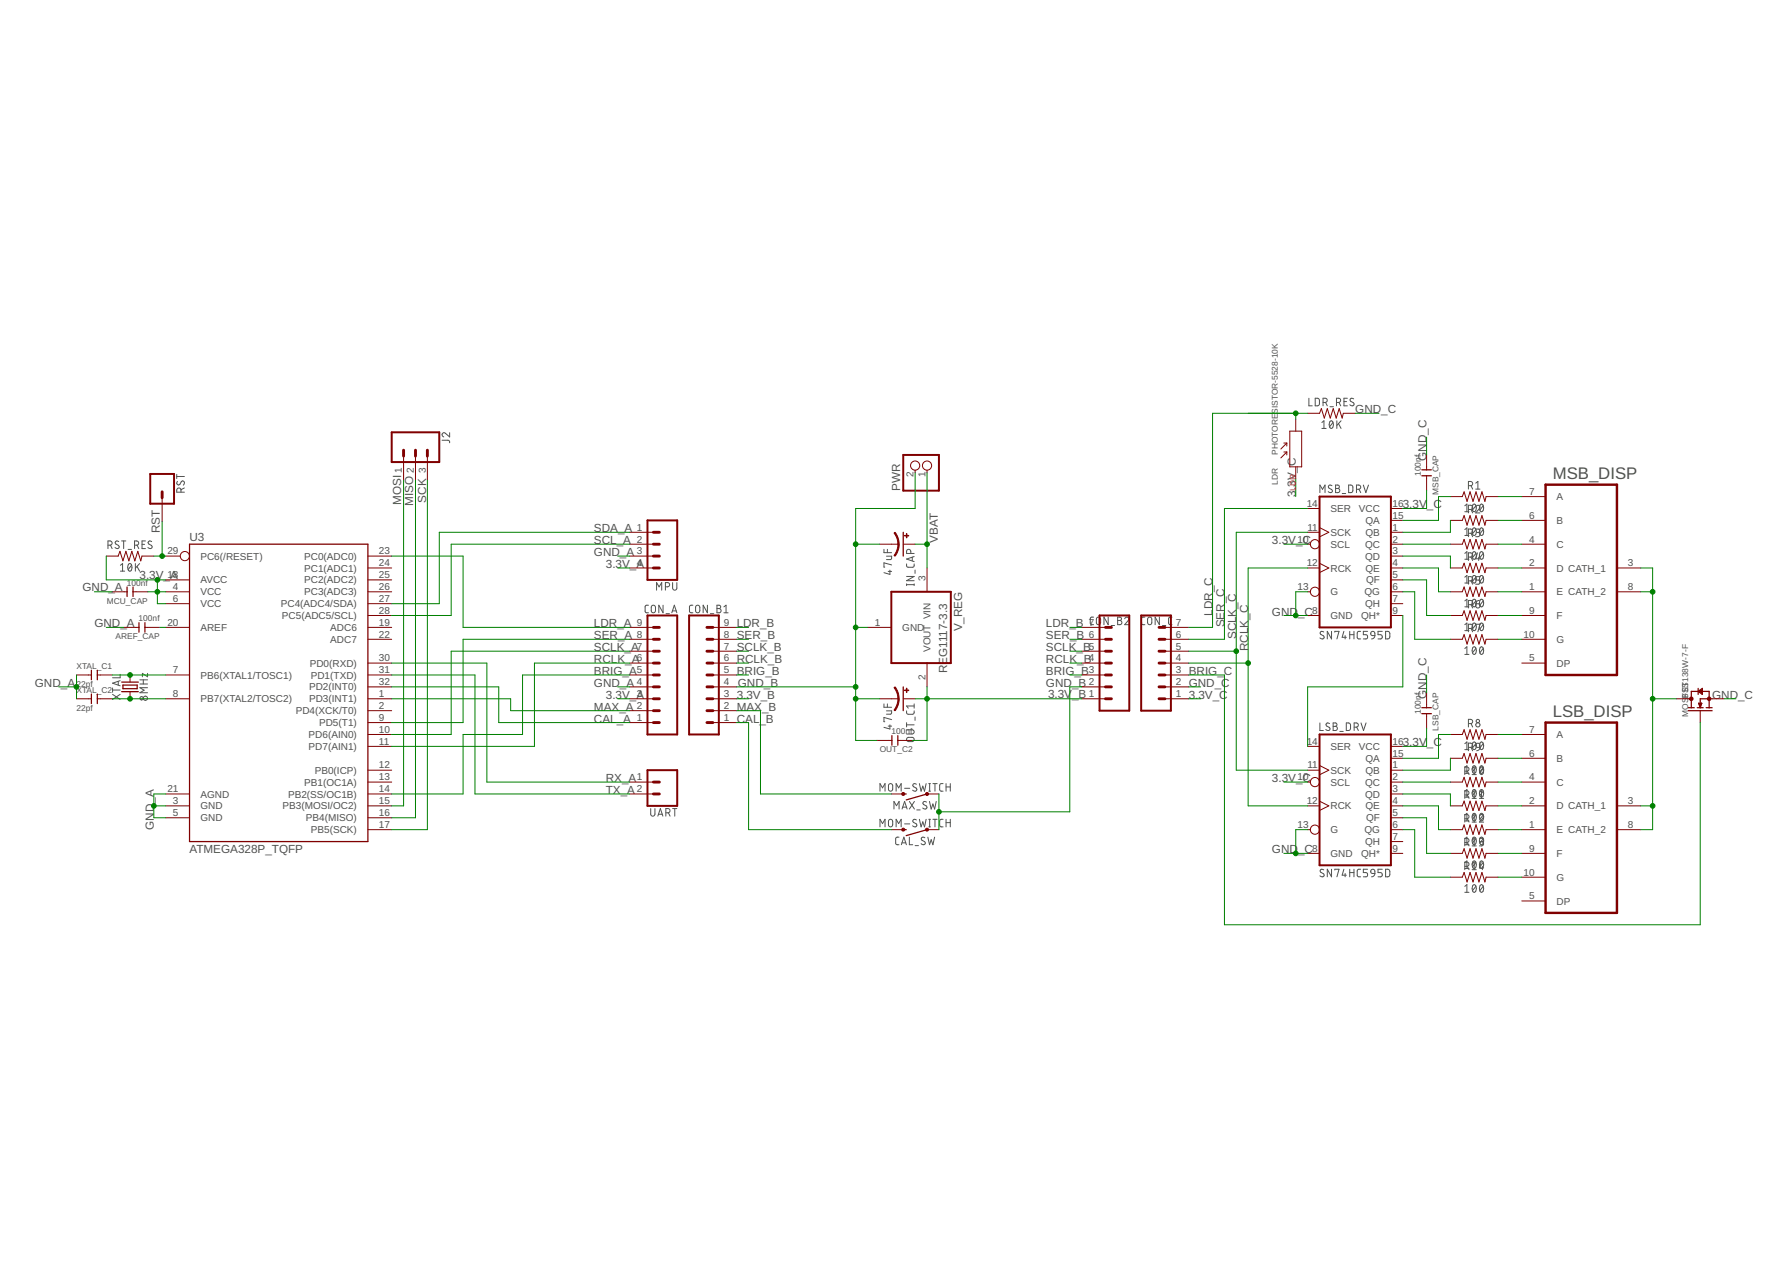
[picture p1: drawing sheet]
<svg xmlns="http://www.w3.org/2000/svg" width="420mm" height="297mm" viewBox="0 0 420 297" stroke-linecap="round" stroke-linejoin="round" font-family="sans-serif">
<g fill="none" stroke="#505050" stroke-width=".23">
<path d="M307.4 93.5v1.8h.8M308.9 93.5h.6l.4 .4v1.1l-.4 .3h-.6zM310.5 99.2l.4-.4v1.8M310.7 94.5h.5a.5 .5 0 0 0 .5-.5 .5 .5 0 0 0-.5-.5h-.5v1.8M311.3 94.5l.4 .8M312.4 95.5h.8M312.4 98.9l.3-.1a1.05 1.05 0 0 1 0 1.8 1.14 1.14 0 0 1-.3-1.7zM313.1 99.2l-.8 1M313.9 94.5h.5a.5 .5 0 0 0 .5-.5 .5 .5 0 0 0-.5-.5h-.5v1.8M314 98.8v1.8M314.4 99.5l.6 1.1M314.5 94.5l.4 .8"/>
<path d="M315 98.8l-1 1.1M315.6 94.3h.7M316.4 93.5h-.8v1.8h.8M317.9 93.7l-.6-.2-.2 .4 .1 .3 .6 .4a.45 .45 0 0 1 .1 .6 .45 .45 0 0 1-.7 0l-.2-.2M41.5 111.4v1M41.5 111.9h1.8M41.7 113a.45 .45 0 0 0-.1 .7 .45 .45 0 0 0 .7 0l.3-.6a.48 .48 0 0 1 .7 .1 .48 .48 0 0 1-.2 .7M42.5 115.6v-.5a.5 .5 0 0 0-.5-.5 .5 .5 0 0 0-.5 .5v.5h1.8M43.3 114.6l-.8 .4M103.8 103.4h1.6l.2 .6M105.6 101.6v1l-1-.9a.49 .49 0 0 0-.8 .2 .49 .49 0 0 0 .4 .7M310 115.7v-1.8l.6 1 .6-1v1.8"/>
<path d="M310.5 100.6h.9M312.8 114a.46 .46 0 0 0-.6-.1 .46 .46 0 0 0-.1 .7l.6 .3a.45 .45 0 0 1 .1 .7 .45 .45 0 0 1-.7 0l-.2-.2M313.7 113.9h.5a.4 .4 0 0 1 .4 .4 .4 .4 0 0 1-.4 .4 .49 .49 0 0 1 .5 .5 .49 .49 0 0 1-.5 .5h-.5zM313.7 114.7h.5M315.2 115.9h.8M316.7 113.9h.7l.3 .3v1.1l-.3 .4h-.7zM318.6 114.9h.5a.5 .5 0 0 0 .5-.5 .5 .5 0 0 0-.5-.5h-.5v1.8M319.2 114.9l.4 .8M320.2 113.9l.6 1.8 .6-1.8M344 118.8l.5-.4v1.8M344.9 114h.5a.5 .5 0 0 0 .5-.5 .5 .5 0 0 0-.5-.4h-.5v1.8M344.9 119.6h.5a.5 .5 0 0 0 .5-.5 .5 .5 0 0 0-.5-.5h-.5v1.8"/>
<path d="M345.5 114l.4 .9M345.5 119.6l.4 .8M345.9 118.5l.3-.1a1.05 1.05 0 0 1 0 1.8 1.17 1.17 0 0 1-.3-1.7zM346.6 119a.49 .49 0 0 1 .7-.3 .49 .49 0 0 1 .1 .7l-.8 1h1M346.6 113.5l.5-.4v1.8M346.6 114.9h1M346.6 118.8l-.8 1M347.7 118.5l.2-.1a1.05 1.05 0 0 1 0 1.8 1.14 1.14 0 0 1-.2-1.7zM348.3 118.8l-.7 1M25.4 128h.4a.5 .5 0 0 0 .5-.5 .5 .5 0 0 0-.5-.5h-.4v1.8M26 128l.3 .8M27.9 127.2a.46 .46 0 0 0-.6-.2 .46 .46 0 0 0-.2 .7l.7 .4a.42 .42 0 0 1 .1 .5 .42 .42 0 0 1-.5 .2l-.4-.2"/>
<path d="M28.3 132.7l.5-.4v1.8M28.3 134.1h1M28.6 127h.9M29 127v1.8M30.1 129h.8M30.2 132.4l.3-.1a1.06 1.06 0 0 1 0 1.8 1.11 1.11 0 0 1-.3-1.7zM30.9 132.7l-.8 1M31.6 128h.5a.5 .5 0 0 0 .5-.5 .5 .5 0 0 0-.5-.5h-.5v1.8M31.8 132.3v1.8M32.2 133l.6 1.1M32.2 128l.4 .8M32.8 132.3l-1 1.1"/>
<path d="M33.4 127.8h.6M34.2 127h-.8v1.8h.8M35.6 127.2a.45 .45 0 0 0-.6-.1 .45 .45 0 0 0-.1 .6l.6 .4a.46 .46 0 0 1 .1 .7 .46 .46 0 0 1-.7-.1l-.2-.1M154.2 138.6v-1.8l.6 1 .6-1v1.8M156.3 137.8h.5a.5 .5 0 0 0 .5-.5 .5 .5 0 0 0-.5-.5h-.5v1.8M158 136.8v1.3a.5 .5 0 0 0 .5 .5 .5 .5 0 0 0 .5-.5v-1.3M207.6 129v.8h1.8M208.2 130.6h1.2v.5l-.2 .3h-1M208.4 129v.8M208.6 134.2h.8M209 133.9v1l-1.4-.4M209.4 132.7l-1.8-.5v1h.2"/>
<path d="M212.9 132.4v.6l.4 .2h1.2l.2-.2v-.6M212.9 137.3h1.8M212.9 137.1v.4M212.9 135.4h1.8l-1.8 1h1.8M213.9 130v-.5a.5 .5 0 0 0-.5-.5 .5 .5 0 0 0-.5 .5v.5h1.8M214.2 130.8v.9M214.7 137.1v.4M214.7 130.7l-1.8 .6 1.8 .6M214.9 133.9v.7M344 124.4l.5-.4v1.7M344 129.9l.5-.4v1.8M344 135.5l.5-.4v1.8"/>
<path d="M344 120.2h1M344 125.7h1M344 131.3h1M344 136.9h1M344.9 125.2h.5a.5 .5 0 0 0 .5-.5 .5 .5 0 0 0-.5-.5h-.5v1.8M344.9 130.8h.5a.5 .5 0 0 0 .5-.5 .5 .5 0 0 0-.5-.5h-.5v1.8M344.9 136.4h.5a.5 .5 0 0 0 .5-.5 .5 .5 0 0 0-.5-.5h-.5v1.8M345.5 125.2l.4 .8M345.5 130.8l.4 .8M345.5 136.4l.4 .8M345.9 124.1l.3-.1a1.03 1.03 0 0 1 0 1.7 1.13 1.13 0 0 1-.3-1.6zM345.9 129.7l.3-.2a1.03 1.03 0 0 1 0 1.8 1.13 1.13 0 0 1-.3-1.6z"/>
<path d="M345.9 135.2l.3-.1a1.03 1.03 0 0 1 0 1.8 1.15 1.15 0 0 1-.3-1.7zM346.6 124.2h.6a.4 .4 0 0 1 .4 .4 .4 .4 0 0 1-.4 .4h-.4M346.6 135.4v.8h.6a.49 .49 0 0 1 .4 .5 .49 .49 0 0 1-.4 .5h-.6M346.6 135.4h1M346.6 124.4l-.8 .9M346.6 129.9l-.8 1M346.6 135.5l-.8 1M347 129.8l-.4 1.4h1M347.1 125a.5 .5 0 0 1 .5 .5 .5 .5 0 0 1-.5 .5h-.5M347.3 130.8v.8M347.7 135.2l.2-.1a1.03 1.03 0 0 1 0 1.8 1.13 1.13 0 0 1-.2-1.7zM347.8 124h.1a1.03 1.03 0 0 1 0 1.7 1.11 1.11 0 0 1-.1-1.7z"/>
<path d="M347.8 129.6l.1-.1a1.03 1.03 0 0 1 0 1.8 1.11 1.11 0 0 1-.1-1.7zM348.3 124.4l-.7 .9M348.3 129.9l-.7 1M348.3 135.5l-.7 1M27.8 160v.9M28.2 159.8l-1.8 .6 1.8 .6M28.2 158.3v.9h-1.8M32.9 159.6h1.7M33.7 159.6v1M34.6 158.1v.8l-1.2-.8v.8M152.3 142.1h-.6l-.2 .4v1.2l.2 .2h.6M153.1 142.3l.3-.2 .4 .2 .1 1.1a.5 .5 0 0 1-.5 .5 .5 .5 0 0 1-.4-.5z"/>
<path d="M155.7 142.1v1.8l-1-1.8v1.8M156.4 144.1h.8M157.8 143.9l.6-1.8 .6 1.8M157.9 143.4h.9M162.7 142.1h-.5l-.3 .4 .1 1.2 .2 .2h.5M163.5 142.3l.3-.2 .4 .2 .2 1.1a.5 .5 0 0 1-.5 .5 .5 .5 0 0 1-.5-.5zM166.1 142.1v1.8l-1-1.8v1.8M166.8 144.1h.8M168.4 142.1h.5a.39 .39 0 0 1 .4 .4 .39 .39 0 0 1-.4 .4 .5 .5 0 0 1 .5 .5 .5 .5 0 0 1-.5 .5h-.5zM168.4 142.9h.5M170 143.9h1M170 142.5l.5-.4v1.8"/>
<path d="M256.8 144.9h-.5l-.2 .4v1.1l.2 .3h.5M257.6 145.1l.3-.2 .5 .2 .1 1.1a.5 .5 0 0 1-.5 .5 .5 .5 0 0 1-.5-.5zM260.3 144.9v1.8l-1-1.8v1.8M261 146.9h.8M262.5 144.9h.5a.39 .39 0 0 1 .4 .4 .39 .39 0 0 1-.4 .4 .5 .5 0 0 1 .5 .5 .5 .5 0 0 1-.5 .5h-.5zM262.5 145.7h.5M264.1 145.3a.49 .49 0 0 1 .7-.4 .49 .49 0 0 1 .2 .8l-.9 1h1M268.9 144.9h-.6l-.2 .4v1.1l.2 .3h.6M269.6 145.1l.3-.2 .5 .2 .1 1.1a.5 .5 0 0 1-.5 .5 .5 .5 0 0 1-.5-.5zM272.3 144.9v1.8l-1-1.8v1.8M273 146.9h.8M275.3 144.9h-.6l-.3 .4 .2 1.3 .7 .1"/>
<path d="M310.9 148.4l-.6-.1-.3 .4 .1 .2 .7 .4a.42 .42 0 0 1 .1 .6 .42 .42 0 0 1-.5 .1l-.4-.2M312.7 148.3v1.7l-1-1.7v1.7M313.5 148.4v-.1h1l-.5 1.7M315.6 148.3l-.4 1.3h1M315.9 149.2v.8M317 148.3v1.7M317 149h1M318 148.3v1.7M319.6 148.3h-.6l-.3 .4 .1 1.1 .2 .2h.6M321.2 148.3h-1v.7h.6a.51 .51 0 0 1 .4 .5 .51 .51 0 0 1-.4 .5h-.6M322 148.4l.3-.1 .5 .1 .1 .8-.9-.1zM322.9 149.2l-.2 .6-.6 .2"/>
<path d="M324.6 148.3h-1v.7h.6a.51 .51 0 0 1 .4 .5 .51 .51 0 0 1-.4 .5h-.6M325.4 148.3h.7l.3 .3v.9l-.3 .5h-.7zM344 141.1l.5-.4v1.8M344 146.7l.5-.4v1.8M344 152.3l.5-.4v1.8M344 142.5h1M344 148.1h1M344 153.7h1M344.9 142h.5a.5 .5 0 0 0 .5-.5 .5 .5 0 0 0-.5-.5h-.5v1.8M344.9 147.6h.5a.5 .5 0 0 0 .5-.5 .5 .5 0 0 0-.5-.5h-.5v1.8M345.5 142l.4 .8M345.5 147.6l.4 .8"/>
<path d="M345.9 140.8l.3-.1a1.03 1.03 0 0 1 0 1.8 1.15 1.15 0 0 1-.3-1.7zM345.9 146.4l.3-.1a1.03 1.03 0 0 1 0 1.8 1.17 1.17 0 0 1-.3-1.7zM345.9 152l.3-.1a1.05 1.05 0 0 1 0 1.8 1.17 1.17 0 0 1-.3-1.7zM346.6 141.8h.7l.3 .5M346.6 142.3a.5 .5 0 0 0 .5 .5 .5 .5 0 0 0 .5-.5M346.6 141.8v.5M346.6 146.6v.2M346.6 146.6h1M346.6 141.1l-.8 1M346.6 146.7l-.8 1M346.6 152.3l-.8 1M347.4 141l-.7 .3-.1 .5"/>
<path d="M347.6 146.6l-.5 1.8M347.7 140.8l.2-.1a1.03 1.03 0 0 1 0 1.8 1.13 1.13 0 0 1-.2-1.7zM347.7 146.4l.2-.1a1.03 1.03 0 0 1 0 1.8 1.14 1.14 0 0 1-.2-1.7zM347.7 152l.2-.1a1.05 1.05 0 0 1 0 1.8 1.14 1.14 0 0 1-.2-1.7zM348.3 141.1l-.7 1M348.3 146.7l-.7 1M348.3 152.3l-.7 1M26.4 163l1.8 1.2M26.4 162h1.8M26.4 161.5v1M28.2 163l-1.8 1.2M32.9 160.6h1.7"/>
<path d="M34.6 161.5h-1.7l.9 .6-.9 .6h1.7M207.6 165.3v.8h1.8M208.2 166.9h1.2v.5l-.2 .3h-1M208.4 165.3v.8M208.6 170.5h.8M209 170.2v1l-1.4-.4M209.4 169l-1.8-.5v1h.2M212.9 171.4h1.3a.5 .5 0 0 1 .5 .5 .5 .5 0 0 1-.5 .5h-1.3M212.9 166.9v.6l.4 .2h1.2l.2-.2v-.6M212.9 169.7v1M212.9 170.2h1.8M213.1 173.2l1.1-.1a.5 .5 0 0 1 .5 .5 .5 .5 0 0 1-.5 .5l-1.1-.1-.2-.3z"/>
<path d="M214.7 165.3v1M214.7 165.8h-1.8l.4 .5M214.9 168.4v.8M310 169.8v1.7h.8M312.3 169.9l-.3-.1a.41 .41 0 0 0-.5 .1 .41 .41 0 0 0 .1 .6l.6 .3a.46 .46 0 0 1 0 .7 .46 .46 0 0 1-.7-.1l-.1-.1M313.1 169.8h.5a.4 .4 0 0 1 .4 .4 .4 .4 0 0 1-.4 .4 .49 .49 0 0 1 .5 .4 .49 .49 0 0 1-.5 .5h-.5zM313.1 170.6h.5M314.7 171.7h.8M316.2 169.8h.6l.3 .3 .1 .9-.4 .5h-.6zM318 170.8h.5a.5 .5 0 0 0 .5-.5 .5 .5 0 0 0-.5-.5h-.5v1.7M318.6 170.8l.4 .7M319.6 169.8l.6 1.7 .6-1.7"/>
<path d="M344 174.6l.5-.4v1.8M344 176h1M344.9 169.9h.5a.5 .5 0 0 0 .5-.5 .5 .5 0 0 0-.5-.5h-.5v1.8M344.9 175.5h.5a.5 .5 0 0 0 .5-.5 .5 .5 0 0 0-.5-.5h-.5v1.8M345.5 169.9l.4 .8M345.5 175.5l.4 .8M345.9 174.3l.3-.1a1.05 1.05 0 0 1 0 1.8 1.17 1.17 0 0 1-.3-1.7zM345.9 179.9l.3-.1a1.03 1.03 0 0 1 0 1.8 1.13 1.13 0 0 1-.3-1.7zM346.6 174.6l-.8 1M346.8 174.6h.5l.3 .2v.7h-.6a.5 .5 0 0 1-.4-.4 .5 .5 0 0 1 .2-.5zM347.6 175.5l-.3 .6-.5 .2M347.7 174.3l.2-.1a1.05 1.05 0 0 1 0 1.8 1.14 1.14 0 0 1-.2-1.7z"/>
<path d="M347.7 179.9l.2-.1a1.03 1.03 0 0 1 0 1.8 1.11 1.11 0 0 1-.2-1.7zM348.3 174.6l-.7 1M152.8 189.9v1.3a.5 .5 0 0 0 .5 .5 .5 .5 0 0 0 .5-.5v-1.3M154.5 191.6l.6-1.7 .6 1.7M154.6 191.2h.9M156.4 190.9h.5a.5 .5 0 0 0 .5-.5 .5 .5 0 0 0-.5-.5h-.5v1.7M157 190.9l.4 .7M158 189.9h1M158.5 189.9v1.7M206.7 185.8v-1.8l.6 1 .6-1v1.8M206.7 194.2v-1.8l.6 1 .6-1v1.8M208.8 192.6l.3-.2 .4 .2 .2 1.1a.5 .5 0 0 1-.5 .5 .5 .5 0 0 1-.5-.5z"/>
<path d="M208.8 184.2l.3-.2 .4 .2 .2 1.1a.5 .5 0 0 1-.5 .5 .5 .5 0 0 1-.5-.5zM210 190v-1.8l.5 1 .7-1v1.8M210.5 185.8v-1.8l.6 1 .5-1v1.8M210.5 194.2v-1.8l.6 1 .5-1v1.8M211.1 196.6h-.5l-.2 .4v1.1l.2 .2 .5 .1M211.7 198.4l.6-1.8 .6 1.8M211.8 197.9h.9M211.9 190l.5-1.8 .6 1.8M212 189.5h.9M212.4 193.5h1.3M212.4 185.1h1.3M213.6 196.6v1.8h.8"/>
<path d="M213.6 188.2l1.2 1.8M214.8 188.2l-1.2 1.8M214.9 198.6h.8M215.2 192.5l-.6-.1-.2 .4 .1 .2 .6 .4a.49 .49 0 0 1 0 .8 .49 .49 0 0 1-.8-.3M215.2 184.1l-.6-.1-.2 .4 .1 .3 .6 .3a.49 .49 0 0 1 0 .8 .49 .49 0 0 1-.8-.3M215.3 190.2h.8M215.9 192.4l.4 1.8 .4-1.2 .4 1.2 .4-1.8M215.9 184l.4 1.8 .4-1.2 .4 1.2 .4-1.8M217.2 196.7a.46 .46 0 0 0-.6-.1 .46 .46 0 0 0-.1 .6l.6 .4a.42 .42 0 0 1 .1 .6 .42 .42 0 0 1-.5 .1l-.4-.2M217.6 188.3l-.6-.1-.3 .4 .2 .2 .6 .4a.49 .49 0 0 1-.1 .8 .49 .49 0 0 1-.7-.3M217.9 196.6l.4 1.8 .4-1.2 .4 1.2 .4-1.8M218.1 194.2h.4"/>
<path d="M218.1 192.4h.4M218.1 185.8h.4M218.1 184h.4M218.3 188.2l.4 1.8 .4-1.2 .4 1.2 .4-1.8M218.3 184v1.8M218.3 192.4v1.8M219.1 192.4h1M219.1 184h1M219.6 184v1.8M219.6 192.4v1.8M221.5 192.4h-.6l-.2 .4v1.1l.2 .2 .6 .1M221.5 184h-.6l-.2 .4v1.1l.2 .3h.6"/>
<path d="M222.2 184v1.8M222.2 192.4v1.8M222.2 193.2h1M222.2 184.8h1M223.2 184v1.8M223.2 192.4v1.8M344 181.1h.5a.5 .5 0 0 0 .5-.5 .5 .5 0 0 0-.5-.5h-.5v1.8M344 186.7h.5a.5 .5 0 0 0 .5-.5 .5 .5 0 0 0-.5-.5h-.5v1.8M344 192.3h.5a.5 .5 0 0 0 .5-.5 .5 .5 0 0 0-.5-.5h-.5v1.7M344 197.8h.5a.5 .5 0 0 0 .5-.5 .5 .5 0 0 0-.5-.5h-.5v1.8M344 180.2l.5-.4v1.8M344 185.8l.5-.4v1.8"/>
<path d="M344 191.4l.5-.4v1.8M344 197l.5-.4v1.8M344 181.6h1M344 187.2h1M344 192.8h1M344 198.4h1M344.6 181.1l.4 .8M344.6 186.7l.4 .8M344.6 192.3l.4 .7M344.6 197.8l.4 .8M345.7 180.5l.5-.4v1.8M345.7 186.1l.5-.4v1.8"/>
<path d="M345.7 191.7l.5-.4v1.7M345.7 197.3l.5-.5v1.8M345.7 181.9h1M345.7 187.5h1M345.7 193h1M345.7 198.6h1M345.9 185.5l.3-.1a1.03 1.03 0 0 1 0 1.8 1.15 1.15 0 0 1-.3-1.7zM345.9 191.1l.3-.1a1.03 1.03 0 0 1 0 1.8 1.15 1.15 0 0 1-.3-1.7zM345.9 196.7l.3-.1a1.03 1.03 0 0 1 0 1.8 1.15 1.15 0 0 1-.3-1.7zM346.6 180.2l-.8 1M346.6 185.8l-.8 1M346.6 191.4l-.8 1"/>
<path d="M346.6 197l-.8 1M347.5 191.7a.49 .49 0 0 1 .6-.4 .49 .49 0 0 1 .2 .8l-.8 .9h.9M347.5 196.8h.5a.39 .39 0 0 1 .4 .4 .39 .39 0 0 1-.4 .4h-.4M347.5 187.5h.9M347.5 186.1l.4-.4v1.8M347.7 180.2l.2-.1a1.05 1.05 0 0 1 0 1.8 1.17 1.17 0 0 1-.2-1.7zM347.7 185.5l.2-.1a1.03 1.03 0 0 1 0 1.8 1.13 1.13 0 0 1-.2-1.7zM347.7 191.1l.2-.1a1.03 1.03 0 0 1 0 1.8 1.13 1.13 0 0 1-.2-1.7zM347.7 196.7l.2-.1a1.03 1.03 0 0 1 0 1.8 1.13 1.13 0 0 1-.2-1.7zM347.9 197.6a.5 .5 0 0 1 .5 .5 .5 .5 0 0 1-.5 .5h-.4M348.3 180.2l-.7 1M348.3 185.8l-.7 1"/>
<path d="M348.3 191.4l-.7 1M348.3 197l-.7 1M348.3 180.5l-.8 1M310.9 204.3l-.6-.2-.3 .4 .1 .3 .7 .3a.42 .42 0 0 1 .1 .6 .42 .42 0 0 1-.5 .2l-.4-.2M312.7 204.1v1.8l-1-1.8v1.8M313.5 204.3v-.2h1l-.5 1.8M315.6 204.1l-.4 1.4h1M315.9 205.1v.8M317 204.1v1.8M317 204.9h1M318 204.1v1.8M319.6 204.1h-.6l-.3 .4 .1 1.2 .2 .2h.6"/>
<path d="M321.2 204.1h-1v.8h.6a.51 .51 0 0 1 .4 .5 .51 .51 0 0 1-.4 .5h-.6M322 204.3l.3-.2 .5 .2 .1 .8-.9-.1zM322.9 205.1l-.2 .6-.6 .2M324.6 204.1h-1v.8h.6a.51 .51 0 0 1 .4 .5 .51 .51 0 0 1-.4 .5h-.6M325.4 204.1h.7l.3 .3v1l-.3 .5h-.7zM344 203.4h.5a.5 .5 0 0 0 .5-.5 .5 .5 0 0 0-.5-.5h-.5v1.8M344 202.5l.5-.3v1.7M344 208.1l.5-.4v1.8M344 203.9h1M344 209.5h1M344.6 203.4l.4 .8M345.7 202.8l.5-.4v1.8"/>
<path d="M345.7 204.2h1M345.9 202.3l.3-.1a1.03 1.03 0 0 1 0 1.7 1.17 1.17 0 0 1-.3-1.6zM345.9 207.9l.3-.2a1.05 1.05 0 0 1 0 1.8 1.17 1.17 0 0 1-.3-1.6zM346.6 202.5l-.8 1M346.6 208.1l-.8 1M347.7 202.3l.2-.1a1.03 1.03 0 0 1 0 1.7 1.14 1.14 0 0 1-.2-1.6zM347.7 207.9l.2-.2a1.05 1.05 0 0 1 0 1.8 1.14 1.14 0 0 1-.2-1.6zM347.9 202.4l-.4 1.4h.9M348.1 203.4v.8M348.3 202.5l-.7 1M348.3 208.1l-.7 1"/>
<circle cx="33.3" cy="164" r=".39"/>
<circle cx="34.2" cy="164" r=".5"/>
<circle cx="347.1" cy="169.3" r=".39"/>
<circle cx="347.1" cy="170.2" r=".5"/>
</g>
<g fill="none" stroke="#800000" stroke-width=".23">
<path d="M304.3 98.4v2.8M307.1 97h2.8l.4-1.1 .7 2.3 .7-2.3 .7 2.3 .7-2.3 .7 2.3 .7-2.3 .7 2.3 .3-1.2h2.8M38.1 116.9v5.6M94.8 107.1v5.6M97.6 107.1v5.6M100.4 107.1v5.6M214.9 110.4v.6M217.7 110.4v.6M301.5 106.1h.7M301.5 104h.7M302.2 106.1l-1.4 1.4M302.2 104l-1.4 1.4"/>
<path d="M302.2 104v.7M302.2 106.1v.7M302.9 101.2h2.8v8.4h-2.8zM304.3 109.6v2.8M307.1 119.4h2.8M326.7 119.4h2.8M335 106.8v3.5M335 111.7v3.5M340.6 116.6h2.8l.5-1.1 .7 2.2 .6-2.2 .7 2.2 .7-2.2 .7 2.2 .7-2.2 .7 2.2 .3-1.1h2.8M357.4 116.6h5.6M25 130.6h2.7l.5-1.1 .7 2.2 .7-2.2 .7 2.2 .7-2.2 .7 2.2 .7-2.2 .7 2.2 .2-1.1h2.8M26.4 139h3.4"/>
<path d="M31.2 139h3.5M38.9 139h5.6M38.9 130.6h3.4M38.9 136.2h5.6M86.4 133.4h5.6M86.4 139h5.6M86.4 130.6h5.6M86.4 136.2h5.6M147.9 127.8h5.6M147.9 133.4h5.6M147.9 125h5.6M147.9 130.6h5.6"/>
<path d="M206.5 127.8h4.5M212.1 127.8h2.8M217.7 133.4v5.6M307.1 127.8h.6M307.1 133.4h2.8M307.1 139h.6M307.1 125h2.8M309.9 123.9l2.2 1.1-2.2 1.1M309.9 132.3l2.2 1.1-2.2 1.1M326.7 127.8h2.8M326.7 122.2h2.8M326.7 133.4h2.8"/>
<path d="M326.7 139h2.8M326.7 125h2.8M326.7 130.6h2.8M326.7 136.2h2.8M340.6 127.8h2.8l.5-1.1 .7 2.2 .6-2.2 .7 2.2 .7-2.2 .7 2.2 .7-2.2 .7 2.2 .3-1.1h2.8M340.6 122.2h2.8l.5-1.1 .7 2.2 .6-2.2 .7 2.2 .7-2.2 .7 2.2 .7-2.2 .7 2.2 .3-1.1h2.8M340.6 133.4h2.8l.5-1.2 .7 2.3 .6-2.3 .7 2.3 .7-2.3 .7 2.3 .7-2.3 .7 2.3 .3-1.1h2.8M340.6 139h2.8l.5-1.2 .7 2.3 .6-2.3 .7 2.3 .7-2.3 .7 2.3 .7-2.3 .7 2.3 .3-1.1h2.8M357.4 127.8h5.6M357.4 122.2h5.6M357.4 133.4h5.6M357.4 139h5.6"/>
<path d="M379.8 133.4h5.5M379.8 139h5.5M18 158.5h3.5M22.9 158.5h3.5M29.1 147.3h3.5M30.5 158.5v1.7M34 147.3h3.5M38.9 141.8h5.6M38.9 158.5h5.6M38.9 147.3h5.6M86.4 144.5h5.6M86.4 150.1h5.6"/>
<path d="M86.4 155.7h5.6M86.4 141.8h5.6M86.4 158.5h5.6M86.4 147.3h5.6M147.9 150.1h5.6M147.9 155.7h5.6M147.9 158.5h5.6M147.9 147.3h5.6M147.9 152.9h5.6M167.4 150.1h5.6M167.4 155.7h5.6M167.4 158.5h5.6"/>
<path d="M167.4 147.3h5.6M167.4 152.9h5.6M203.8 147.3h5.5M217.7 155.7v5.6M254 150.1h5.6M254 155.7h5.6M254 158.5h5.6M254 147.3h5.6M254 152.9h5.6M273.6 150.1h5.6M273.6 155.7h5.6M273.6 158.5h5.6"/>
<path d="M273.6 147.3h5.6M273.6 152.9h5.6M307.1 144.5h2.8M326.7 144.5h2.8M326.7 141.8h2.8M340.6 144.5h2.8l.5-1.1 .7 2.2 .6-2.2 .7 2.2 .7-2.2 .7 2.2 .7-2.2 .7 2.2 .3-1.1h2.8M340.6 150.1h2.8l.5-1.1 .7 2.2 .6-2.2 .7 2.2 .7-2.2 .7 2.2 .7-2.2 .7 2.2 .3-1.1h2.8M357.4 144.5h5.6M357.4 150.1h5.6M357.4 155.7h5.6M18 164.1h3.5M22.9 164.1h3.5"/>
<path d="M30.5 162.4v1.7M38.9 164.1h5.6M86.4 172.5h5.6M86.4 175.3h5.6M86.4 164.1h5.6M86.4 169.7h5.6M86.4 166.9h5.6M86.4 161.3h5.6M147.9 164.1h5.6M147.9 169.7h5.6M147.9 166.9h5.6M147.9 161.3h5.6"/>
<path d="M167.4 164.1h5.6M167.4 169.7h5.6M167.4 166.9h5.6M167.4 161.3h5.6M206 173.9h3.5M206.5 164.1h4.5M210.9 173.9h3.5M212.1 164.1h2.8M254 164.1h5.6M254 161.3h5.6M273.6 164.1h5.6M273.6 161.3h5.6"/>
<path d="M307.1 175.3h2.8M309.9 179.7l2.2 1.1-2.2 1.1M326.7 178.1h2.8M326.7 175.3h2.8M335 162.7v3.5M335 167.6v3.5M340.6 178.1h2.8l.5-1.2 .7 2.3 .6-2.3 .7 2.3 .7-2.3 .7 2.3 .7-2.3 .7 2.3 .3-1.1h2.8M340.6 172.5h2.8l.5-1.2 .7 2.3 .6-2.3 .7 2.3 .7-2.3 .7 2.3 .7-2.3 .7 2.3 .3-1.1h2.8M357.4 178.1h5.6M357.4 172.5h5.6M393.7 164.1h3.5M399.3 166.9v2.8"/>
<path d="M401.4 164.1h3.5M38.9 189.2h5.6M38.9 186.4h5.6M38.9 192h5.6M86.4 183.6h5.6M86.4 189.2h5.6M86.4 194.8h5.6M86.4 180.8h5.6M86.4 186.4h5.6M86.4 192h5.6M147.9 183.6h5.6M147.9 186.4h5.6"/>
<path d="M209.3 194.8h2.8M209.3 186.4h2.8M217.7 194.8h2.8M217.7 186.4h2.8M307.1 183.6h.6M307.1 189.2h2.8M307.1 194.8h.6M307.1 180.8h2.8M309.9 188.1l2.2 1.1-2.2 1.1M326.7 183.6h2.8M326.7 189.2h2.8M326.7 194.8h2.8"/>
<path d="M326.7 180.8h2.8M326.7 186.4h2.8M326.7 192h2.8M326.7 197.6h2.8M340.6 183.6h2.8l.5-1.1 .7 2.3 .6-2.3 .7 2.3 .7-2.3 .7 2.3 .7-2.3 .7 2.3 .3-1.2h2.8M340.6 189.2h2.8l.5-1.1 .7 2.2 .6-2.2 .7 2.2 .7-2.2 .7 2.2 .7-2.2 .7 2.2 .3-1.1h2.8M340.6 194.8h2.8l.5-1.1 .7 2.2 .6-2.2 .7 2.2 .7-2.2 .7 2.2 .7-2.2 .7 2.2 .3-1.1h2.8M357.4 183.6h5.6M357.4 189.2h5.6M357.4 194.8h5.6M379.8 189.2h5.5M379.8 194.8h5.5"/>
<path d="M307.1 200.4h2.8M326.7 200.4h2.8M340.6 200.4h2.8l.5-1.1 .7 2.2 .6-2.2 .7 2.2 .7-2.2 .7 2.2 .7-2.2 .7 2.2 .3-1.1h2.8M340.6 206h2.8l.5-1.1 .7 2.2 .6-2.2 .7 2.2 .7-2.2 .7 2.2 .7-2.2 .7 2.2 .3-1.1h2.8M357.4 200.4h5.6M357.4 206h5.6M357.4 211.6h5.6"/>
<circle cx="214.9" cy="109.3" r="1.08"/>
<circle cx="217.7" cy="109.3" r="1.08"/>
<circle cx="43.4" cy="130.6" r="1.08"/>
<circle cx="308.8" cy="127.8" r="1.08"/>
<circle cx="308.8" cy="139" r="1.08"/>
<circle cx="308.8" cy="183.6" r="1.08"/>
<circle cx="308.8" cy="194.8" r="1.08"/>
</g>
<path d="M363 113.8h16.8v44.7h-16.8zM363 169.7h16.8v44.7h-16.8z" fill="none" stroke="#800000" stroke-width=".57"/>
<path d="M35.3 111.3h5.6v7h-5.6zM92 101.5h11.2v7h-11.2zM212.1 106.8h8.4v8.4h-8.4zM309.9 116.6h16.8v30.7h-16.8zM152.1 122.2h6.9v14h-6.9zM209.3 139h14v16.7h-14zM152.1 144.5h6.9v28h-6.9zM161.8 144.5h7v28h-7zM258.2 144.5h7v22.4h-7zM268 144.5h7v22.4h-7zM309.9 172.5h16.8v30.7h-16.8zM152.1 180.8h6.9v8.4h-6.9z" fill="none" stroke="#800000" stroke-width=".47"/>
<g fill="none" stroke="#800000" stroke-width=".3">
<path d="M333.9 110.3h2.3M333.9 111.7h2.3M29.8 137.8v2.3M31.2 137.8v2.3M44.5 127.8h41.9v69.8h-41.9zM212.1 125v5.6M21.5 157.4v2.2M22.9 157.4v2.2M32.6 146.2v2.2M34 146.2v2.2M21.5 163v2.2M22.9 163v2.2"/>
<path d="M28.6 160.2h3.9M28.6 162.4h3.9M28.9 160.9h3.3v.8h-3.3zM209.5 172.7v2.3M210.9 172.7v2.3M212.1 161.3v5.6M333.9 166.2h2.3M333.9 167.6h2.3M396.5 166.2h1.4M396.5 166.9h5.6M397.2 166.2v-3.9h4.2v3.9M398.6 166.2h1.4"/>
<path d="M398.8 162.3l1-.7v1.4zM398.8 161.6v1.4M398.9 165.1l.4 1.1 .3-1.1M398.9 165.1h.7M398.9 165.1l.4 .7M399.3 162.3l.5 .4M399.3 162.3l.3 .4M399.6 162l-.3 .3M399.6 165.1l-.3 .7M399.6 165.1l-.4 .5M399.8 162l-.5 .3M400.7 166.2h1.4"/>
<path d="M401.4 164.1h-2.1v1.7M212.1 194.8h.7M212.1 186.4h.7M217.7 194.8l-4.9 1.4M217.7 186.4l-4.9 1.4"/>
</g>
<g fill="#800000" stroke="#800000" stroke-width=".23">
<path d="M396.9 163.9a.42 .42 0 0 1 .6-.1 .42 .42 0 0 1-.2 .7 .42 .42 0 0 1-.5-.4l.4-.1 .2 .1-.2 .1-.4-.1z" fill-rule="evenodd"/>
<path d="M401 163.9a.42 .42 0 0 1 .7-.1 .42 .42 0 0 1-.2 .7 .42 .42 0 0 1-.5-.4l.3-.1 .3 .1-.2 .1-.4-.1z" fill-rule="evenodd"/>
<path d="M210.9 127.8h.3l-.1 .9-.4 1.1-.5 .8-.2-.2 .7-1.5z" fill-rule="evenodd"/>
<path d="M210 125.2l.2-.2 .5 .8 .4 1.1 .1 .9h-.3l-.2-1.1z" fill-rule="evenodd"/>
<path d="M210.9 164.1h.3l-.1 .9-.4 1.1-.5 .8-.2-.2 .7-1.5z" fill-rule="evenodd"/>
<path d="M210 161.5l.2-.2 .5 .8 .5 2h-.3l-.2-1.1z" fill-rule="evenodd"/>
<circle cx="217.7" cy="194.8" r=".35"/>
<circle cx="212.1" cy="194.8" r=".35"/>
<circle cx="217.7" cy="186.4" r=".36"/>
<circle cx="212.1" cy="186.4" r=".36"/>
</g>
<g fill="none" stroke="#800000" stroke-width=".68">
<path d="M38.1 115.5v1.4M94.8 105.7v1.4M97.6 105.7v1.4M100.4 105.7v1.4M153.5 130.6h1.4M153.5 127.8h1.4M153.5 125h1.4M153.5 133.4h1.4M153.5 158.5h1.4M153.5 152.9h1.4M153.5 155.7h1.4M153.5 150.1h1.4"/>
<path d="M153.5 147.3h1.4M166 158.5h1.4M166 152.9h1.4M166 155.7h1.4M166 150.1h1.4M166 147.3h1.4M259.6 158.5h1.4M259.6 152.9h1.4M259.6 155.7h1.4M259.6 150.1h1.4M259.6 147.3h1.4M272.2 158.5h1.4"/>
<path d="M272.2 152.9h1.4M272.2 155.7h1.4M272.2 150.1h1.4M272.2 147.3h1.4M153.5 161.3h1.4M153.5 164.1h1.4M153.5 166.9h1.4M153.5 169.7h1.4M166 161.3h1.4M166 164.1h1.4M166 166.9h1.4M166 169.7h1.4"/>
<path d="M259.6 161.3h1.4M259.6 164.1h1.4M272.2 161.3h1.4M272.2 164.1h1.4M153.5 186.4h1.4M153.5 183.6h1.4"/>
</g>
<g fill="#800000" stroke="#800000" stroke-width=".23">
<path d="M212.9 125.3h.1v1h-.1z"/>
<path d="M212.4 125.7h1v.2h-1z"/>
<path d="M212.9 161.6h.1v1h-.1z"/>
<path d="M212.4 162h1v.2h-1z"/>
</g>
<g fill="none" stroke="#008000" stroke-width=".23">
<path d="M304.3 97v1.4M307.1 97h-22.3v50.3h-5.6M318.3 97h5.6M94.8 112.7v76.5h-2.8M97.6 112.7v79.3h-5.6M100.4 112.7v82.1h-8.4M214.9 111v8.4h-13.9v54.5h5M217.7 111v22.4M304.3 112.4v4.2M307.1 119.4h-19.5v30.7h-8.4M335 102.6v4.2M335 115.2v4.2h-5.5"/>
<path d="M340.6 116.6h-2.8v5.6h-8.3M351.8 116.6h5.6M22.2 139h4.2M25 130.6v5.6h13.9M34.7 139h4.2M36.1 130.6h2.8M37 136.2v5.6h1.9M38.1 122.5v8.1M92 130.6h16.8v16.7h39.1M145.1 133.4h2.8M145.1 130.6h2.8M147.9 127.8h-41.9v16.7h-14"/>
<path d="M147.9 125h-44.7v16.8h-11.2M201 127.8h5.5M214.9 127.8h2.8M301.5 127.8h5.6M307.1 133.4h-14v55.8h14M307.1 139h-2.8v5.5M307.1 125h-16.8v55.8h16.8M329.5 127.8h11.1M329.5 133.4h8.3v5.6h2.8M329.5 139h2.8v11.1h8.3M329.5 136.2h5.5v8.3h5.6M329.5 130.6h11.1v2.8"/>
<path d="M340.6 122.2v2.8h-11.1M351.8 122.2h5.6M351.8 127.8h5.6M351.8 133.4h5.6M351.8 139h5.6M385.3 133.4h2.8v61.4h-2.8M385.3 139h2.8M18 158.5v5.6M25 147.3h4.1M26.4 158.5h12.5M37.5 147.3h1.4M92 155.7h22.3v27.9h33.6"/>
<path d="M92 158.5h19.5v27.9h36.4M147.9 150.1h-39.1v19.6h-16.8M147.9 152.9h-41.9v19.6h-14M147.9 158.5h-25.2v14h-13.9v13.9h-16.8M147.9 155.7h-22.4v19.6h-33.5M173 150.1h2.8M173 158.5h2.8M173 152.9h2.8M173 155.7h2.8M173 147.3h2.8M201 147.3h2.8M251.2 150.1h2.8"/>
<path d="M251.2 158.5h2.8M251.2 152.9h2.8M251.2 155.7h2.8M251.2 147.3h2.8M279.2 158.5h8.4v58.6h111.7v-47.4M279.2 152.9h11.1M279.2 155.7h13.9M301.5 144.5h5.6M329.5 144.5v16.8h-22.4v14M335 158.5v4.2M351.8 144.5h5.6M351.8 150.1h5.6"/>
<path d="M13.8 161.3h4.2M26.4 164.1h12.5M92 161.3h25.1v8.4h30.8M92 164.1h27.9v2.8h28M145.1 161.3h2.8M145.1 164.1h2.8M173 169.7h2.8v25.1h33.5M173 166.9h5.6v19.5h30.7M173 161.3h28M173 164.1h2.8M201 164.1h5.5M214.9 164.1h39.1"/>
<path d="M217.7 161.3v12.6h-3.3M254 161.3h-2.8v29.3h-30.7M279.2 161.3h2.8M279.2 164.1h2.8M335 171.1v4.2h-5.5M340.6 172.5h-2.8v5.6h-8.3M340.6 178.1v2.7h-11.1M351.8 172.5h5.6M351.8 178.1h5.6M388.1 164.1h5.6M404.9 164.1h2.8M36.1 189.2h2.8"/>
<path d="M38.9 186.4h-2.8v5.6h2.8M220.5 186.4v8.4M301.5 183.6h5.6M307.1 194.8h-2.8v5.6M329.5 183.6h11.1M329.5 189.2h8.3v5.6h2.8M329.5 194.8h2.8v11.2h8.3M329.5 192h5.5v8.4h5.6M329.5 186.4h11.1v2.8M351.8 183.6h5.6M351.8 189.2h5.6M351.8 194.8h5.6"/>
<path d="M385.3 189.2h2.8M301.5 200.4h5.6M351.8 200.4h5.6M351.8 206h5.6"/>
</g>
<g fill="#008000" stroke="#008000" stroke-width=".23">
<circle cx="388.1" cy="189.2" r=".55"/>
<circle cx="388.1" cy="139" r=".55"/>
<circle cx="388.1" cy="164.1" r=".55"/>
<circle cx="30.5" cy="158.5" r=".55"/>
<circle cx="30.5" cy="164.1" r=".55"/>
<circle cx="38.1" cy="130.6" r=".55"/>
<circle cx="290.3" cy="152.9" r=".55"/>
<circle cx="293.1" cy="155.7" r=".55"/>
<circle cx="217.7" cy="127.8" r=".55"/>
<circle cx="304.3" cy="97" r=".55"/>
<circle cx="304.3" cy="144.5" r=".55"/>
<circle cx="304.3" cy="200.4" r=".55"/>
<circle cx="201" cy="164.1" r=".55"/>
<circle cx="201" cy="147.3" r=".55"/>
<circle cx="201" cy="161.3" r=".55"/>
<circle cx="201" cy="127.8" r=".55"/>
<circle cx="220.5" cy="190.6" r=".55"/>
<circle cx="217.7" cy="164.1" r=".55"/>
<circle cx="36.1" cy="189.2" r=".55"/>
<circle cx="18" cy="161.3" r=".55"/>
<circle cx="37" cy="139" r=".55"/>
<circle cx="37" cy="136.2" r=".55"/>
</g>
<g font-size="3.9" fill="#505050">
<text x="364.7" y="112.4">MSB_DISP</text>
<text x="364.7" y="168.3">LSB_DISP</text>
</g>
<g font-size="2.8" fill="#505050">
<text x="318.3" y="97.1">GND_C</text>
<text x="304.3" y="109.4" transform="rotate(-90 304.3 109.4)">C</text>
<text x="335.1" y="108.2" transform="rotate(-90 335.1 108.2)">GND_C</text>
<text x="94.2" y="118.6" transform="rotate(-90 94.2 118.6)">MOSI</text>
<text x="97" y="118.8" transform="rotate(-90 97 118.8)">MISO</text>
<text x="100.1" y="118" transform="rotate(-90 100.1 118)">SCK</text>
<text x="211.4" y="115.2" transform="rotate(-90 211.4 115.2)">PWR</text>
<text x="304.3" y="116.6" transform="rotate(-90 304.3 116.6)">3.3V_</text>
<text x="329.5" y="119.4">3.3V</text>
<text x="335.1" y="119.4">_C</text>
<text x="37.5" y="125.3" transform="rotate(-90 37.5 125.3)">RST</text>
<text x="139.5" y="125">SDA_A</text>
<text x="44.5" y="126.9">U3</text>
<text x="139.5" y="130.6">GND_A</text>
<text x="139.5" y="127.8">SCL_A</text>
<text x="220.2" y="127.5" transform="rotate(-90 220.2 127.5)">VBAT</text>
<text x="298.7" y="127.8">3.3V_C</text>
<text x="32.8" y="135.9">3.3V_A</text>
<text x="142.3" y="133.4">3.3V_A</text>
<text x="19.4" y="138.7">GND_A</text>
<text x="22.2" y="147.3">GND_A</text>
<text x="139.5" y="147.3">LDR_A</text>
<text x="173" y="147.3">LDR_B</text>
<text x="226" y="148.3" transform="rotate(-90 226 148.3)">V_REG</text>
<text x="245.7" y="147.3">LDR_B</text>
<text x="284.8" y="144.5" transform="rotate(-90 284.8 144.5)">LDR_C</text>
<text x="287.6" y="147.3" transform="rotate(-90 287.6 147.3)">SER_C</text>
<text x="298.7" y="144.5">GND_C</text>
<text x="139.5" y="150.1">SER_A</text>
<text x="139.5" y="152.9">SCLK_A</text>
<text x="139.5" y="155.7">RCLK_A</text>
<text x="173" y="155.7">RCLK_B</text>
<text x="173" y="152.9">SCLK_B</text>
<text x="173" y="150.1">SER_B</text>
<text x="245.7" y="155.7">RCLK_B</text>
<text x="245.7" y="152.9">SCLK_B</text>
<text x="245.7" y="150.1">SER_B</text>
<text x="290.4" y="150.1" transform="rotate(-90 290.4 150.1)">SCLK_C</text>
<text x="293.1" y="152.9" transform="rotate(-90 293.1 152.9)">RCLK_C</text>
<text x="8.2" y="161.3">GND_A</text>
<text x="139.5" y="158.5">BRIG_A</text>
<text x="139.5" y="161.3">GND_A</text>
<text x="173" y="158.5">BRIG_B</text>
<text x="173.3" y="161.3">GND_B</text>
<text x="222.5" y="158.1" transform="rotate(-90 222.5 158.1)">REG1117-3.3</text>
<text x="245.7" y="161.3">GND</text>
<text x="245.7" y="158.5">BRIG_B</text>
<text x="251.8" y="161.3">_B</text>
<text x="279.2" y="158.5">BRIG_C</text>
<text x="279.2" y="161.3">GND_C</text>
<text x="139.5" y="166.9">MAX_A</text>
<text x="142.3" y="164.1">3.3V_A</text>
<text x="173" y="164.1">3.3V_B</text>
<text x="173" y="166.9">MAX</text>
<text x="179" y="166.9">_B</text>
<text x="246.1" y="163.8">3.3V</text>
<text x="251.8" y="163.8">_B</text>
<text x="279.2" y="164.1">3.3V_C</text>
<text x="335.1" y="164.1" transform="rotate(-90 335.1 164.1)">GND_C</text>
<text x="402.1" y="164.1">GND_C</text>
<text x="139.5" y="169.7">CAL_A</text>
<text x="173" y="169.7">CAL_B</text>
<text x="329.5" y="175.3">3.3V</text>
<text x="335.1" y="175.3">_C</text>
<text x="142.3" y="183.6">RX_A</text>
<text x="298.7" y="183.6">3.3V_C</text>
<text x="142.3" y="186.4">TX_A</text>
<text x="36.1" y="194.8" transform="rotate(-90 36.1 194.8)">GND_A</text>
<text x="44.5" y="200.4">ATMEGA328P_TQFP</text>
<text x="298.7" y="200.4">GND_C</text>
</g>
<g font-size="2.3" fill="#505050">
<text x="94.4" y="111" transform="rotate(-90 94.4 111)">1</text>
<text x="97.2" y="111" transform="rotate(-90 97.2 111)">2</text>
<text x="100" y="111" transform="rotate(-90 100 111)">3</text>
<text x="214.5" y="112.1" transform="rotate(-90 214.5 112.1)">2</text>
<text x="217.3" y="112.1" transform="rotate(-90 217.3 112.1)">1</text>
<text x="306.9" y="119">14</text>
<text x="327.1" y="119">16</text>
<text x="359.1" y="116.2">7</text>
<text x="365.6" y="117.4">A</text>
<text x="149.6" y="124.6">1</text>
<text x="307.1" y="124.6">11</text>
<text x="312.5" y="125.8">SCK</text>
<text x="312.5" y="120.2">SER</text>
<text x="319.1" y="120.2">VCC</text>
<text x="320.7" y="125.8">QB</text>
<text x="320.7" y="123">QA</text>
<text x="327.1" y="124.6">1</text>
<text x="327.1" y="121.8">15</text>
<text x="359.1" y="121.8">6</text>
<text x="365.6" y="123">B</text>
<text x="39.3" y="130.2">29</text>
<text x="47.1" y="131.4">PC6(/RESET)</text>
<text x="71.4" y="131.4">PC0(ADC0)</text>
<text x="89" y="130.2">23</text>
<text x="149.6" y="127.4">2</text>
<text x="149.6" y="130.2">3</text>
<text x="304.7" y="127.4">10</text>
<text x="312.5" y="128.6">SCL</text>
<text x="320.6" y="128.6">QC</text>
<text x="320.6" y="131.4">QD</text>
<text x="327.1" y="127.4">2</text>
<text x="327.1" y="130.2">3</text>
<text x="359.1" y="127.4">4</text>
<text x="365.6" y="128.6">C</text>
<text x="39.3" y="135.8">18</text>
<text x="47.1" y="137">AVCC</text>
<text x="71.4" y="137">PC2(ADC2)</text>
<text x="71.4" y="134.2">PC1(ADC1)</text>
<text x="89" y="135.8">25</text>
<text x="89" y="133">24</text>
<text x="149.6" y="133">4</text>
<text x="217.3" y="136.4" transform="rotate(-90 217.3 136.4)">3</text>
<text x="306.9" y="133">12</text>
<text x="312.5" y="134.2">RCK</text>
<text x="320.7" y="134.2">QE</text>
<text x="320.8" y="137">QF</text>
<text x="327.1" y="133">4</text>
<text x="327.1" y="135.8">5</text>
<text x="359.1" y="133">2</text>
<text x="365.6" y="134.2">D CATH_1</text>
<text x="382.3" y="133">3</text>
<text x="40.6" y="138.6">4</text>
<text x="40.6" y="141.4">6</text>
<text x="47.1" y="139.8">VCC</text>
<text x="47.1" y="142.6">VCC</text>
<text x="66" y="142.6">PC4(ADC4/SDA)</text>
<text x="71.4" y="139.8">PC3(ADC3)</text>
<text x="89" y="141.4">27</text>
<text x="89" y="138.6">26</text>
<text x="304.7" y="138.6">13</text>
<text x="312.5" y="139.8">G</text>
<text x="320.5" y="139.8">QG</text>
<text x="320.6" y="142.6">QH</text>
<text x="327.1" y="138.6">6</text>
<text x="327.1" y="141.4">7</text>
<text x="359.1" y="138.6">1</text>
<text x="365.6" y="139.8">E CATH_2</text>
<text x="382.3" y="138.6">8</text>
<text x="39.3" y="146.9">20</text>
<text x="47.1" y="148.2">AREF</text>
<text x="66.2" y="145.4">PC5(ADC5/SCL)</text>
<text x="77.6" y="148.2">ADC6</text>
<text x="89" y="149.7">22</text>
<text x="89" y="146.9">19</text>
<text x="89" y="144.1">28</text>
<text x="149.6" y="149.7">8</text>
<text x="149.6" y="146.9">9</text>
<text x="170" y="149.7">8</text>
<text x="170" y="146.9">9</text>
<text x="205.5" y="146.9">1</text>
<text x="211.9" y="148.2">GND</text>
<text x="255.7" y="149.7">6</text>
<text x="255.7" y="146.9">7</text>
<text x="276.2" y="149.7">6</text>
<text x="276.2" y="146.9">7</text>
<text x="308.2" y="144.1">8</text>
<text x="312.5" y="145.4">GND</text>
<text x="319.7" y="145.4">QH*</text>
<text x="327.1" y="144.1">9</text>
<text x="357.8" y="149.7">10</text>
<text x="359.1" y="144.1">9</text>
<text x="365.6" y="145.4">F</text>
<text x="77.6" y="151">ADC7</text>
<text x="89" y="155.3">30</text>
<text x="149.6" y="155.3">6</text>
<text x="149.6" y="152.5">7</text>
<text x="170" y="155.3">6</text>
<text x="170" y="152.5">7</text>
<text x="218.6" y="153.1" transform="rotate(-90 218.6 153.1)">VOUT VIN</text>
<text x="255.7" y="155.3">4</text>
<text x="255.7" y="152.5">5</text>
<text x="276.2" y="155.3">4</text>
<text x="276.2" y="152.5">5</text>
<text x="359.1" y="155.3">5</text>
<text x="365.6" y="151">G</text>
<text x="40.6" y="158.1">7</text>
<text x="47.1" y="159.3">PB6(XTAL1/TOSC1)</text>
<text x="72.8" y="156.5">PD0(RXD)</text>
<text x="73" y="159.3">PD1(TXD)</text>
<text x="89" y="160.9">32</text>
<text x="89" y="158.1">31</text>
<text x="149.6" y="160.9">4</text>
<text x="149.6" y="158.1">5</text>
<text x="170" y="160.9">4</text>
<text x="170" y="158.1">5</text>
<text x="217.3" y="159.6" transform="rotate(-90 217.3 159.6)">2</text>
<text x="255.7" y="160.9">2</text>
<text x="255.7" y="158.1">3</text>
<text x="276.2" y="160.9">2</text>
<text x="276.2" y="158.1">3</text>
<text x="365.6" y="156.5">DP</text>
<text x="40.6" y="163.7">8</text>
<text x="47.1" y="164.9">PB7(XTAL2/TOSC2)</text>
<text x="69.4" y="167.7">PD4(XCK/T0)</text>
<text x="72.6" y="164.9">PD3(INT1)</text>
<text x="72.6" y="162.1">PD2(INT0)</text>
<text x="89" y="166.5">2</text>
<text x="89" y="163.7">1</text>
<text x="149.6" y="166.5">2</text>
<text x="149.6" y="163.7">3</text>
<text x="170" y="166.5">2</text>
<text x="170" y="163.7">3</text>
<text x="255.7" y="163.7">1</text>
<text x="276.2" y="163.7">1</text>
<text x="72.5" y="173.3">PD6(AIN0)</text>
<text x="74.9" y="170.5">PD5(T1)</text>
<text x="89" y="172.1">10</text>
<text x="89" y="169.3">9</text>
<text x="149.6" y="169.3">1</text>
<text x="170" y="169.3">1</text>
<text x="359.1" y="172.1">7</text>
<text x="365.6" y="173.3">A</text>
<text x="72.5" y="176.1">PD7(AIN1)</text>
<text x="89" y="174.9">11</text>
<text x="306.9" y="174.9">14</text>
<text x="312.5" y="176.1">SER</text>
<text x="319.1" y="176.1">VCC</text>
<text x="320.7" y="178.9">QA</text>
<text x="327.1" y="177.7">15</text>
<text x="327.1" y="174.9">16</text>
<text x="359.1" y="177.7">6</text>
<text x="365.6" y="178.9">B</text>
<text x="71.4" y="184.5">PB1(OC1A)</text>
<text x="73.9" y="181.7">PB0(ICP)</text>
<text x="89" y="183.2">13</text>
<text x="89" y="180.5">12</text>
<text x="149.6" y="183.2">1</text>
<text x="304.7" y="183.2">10</text>
<text x="307.1" y="180.5">11</text>
<text x="312.5" y="184.5">SCL</text>
<text x="312.5" y="181.7">SCK</text>
<text x="320.6" y="184.5">QC</text>
<text x="320.7" y="181.7">QB</text>
<text x="327.1" y="180.5">1</text>
<text x="327.1" y="183.2">2</text>
<text x="359.1" y="183.2">4</text>
<text x="365.6" y="184.5">C</text>
<text x="39.3" y="186">21</text>
<text x="40.6" y="188.8">3</text>
<text x="40.6" y="191.6">5</text>
<text x="47.1" y="190.1">GND</text>
<text x="47.1" y="187.3">AGND</text>
<text x="66.4" y="190.1">PB3(MOSI/OC2)</text>
<text x="67.7" y="187.3">PB2(SS/OC1B)</text>
<text x="89" y="191.6">16</text>
<text x="89" y="188.8">15</text>
<text x="89" y="186">14</text>
<text x="149.6" y="186">2</text>
<text x="306.9" y="188.8">12</text>
<text x="312.5" y="190.1">RCK</text>
<text x="320.6" y="187.3">QD</text>
<text x="320.7" y="190.1">QE</text>
<text x="327.1" y="186">3</text>
<text x="327.1" y="188.8">4</text>
<text x="327.1" y="191.6">5</text>
<text x="359.1" y="188.8">2</text>
<text x="365.6" y="190.1">D CATH_1</text>
<text x="382.3" y="188.8">3</text>
<text x="47.1" y="192.9">GND</text>
<text x="71.9" y="192.8">PB4(MISO)</text>
<text x="73" y="195.6">PB5(SCK)</text>
<text x="89" y="194.4">17</text>
<text x="304.7" y="194.4">13</text>
<text x="312.5" y="195.6">G</text>
<text x="320.5" y="195.6">QG</text>
<text x="320.8" y="192.8">QF</text>
<text x="327.1" y="194.4">6</text>
<text x="327.1" y="197.2">7</text>
<text x="359.1" y="194.4">1</text>
<text x="365.6" y="195.6">E CATH_2</text>
<text x="382.3" y="194.4">8</text>
<text x="308.2" y="200">8</text>
<text x="312.5" y="201.2">GND</text>
<text x="319.7" y="201.2">QH*</text>
<text x="320.6" y="198.4">QH</text>
<text x="327.1" y="200">9</text>
<text x="359.1" y="200">9</text>
<text x="365.6" y="201.2">F</text>
<text x="357.8" y="205.6">10</text>
<text x="365.6" y="206.8">G</text>
<text x="359.1" y="211.2">5</text>
<text x="365.6" y="212.4">DP</text>
</g>
<g font-size="2" fill="#505050">
<text x="300.1" y="106.8" transform="rotate(-90 300.1 106.8)">PHOTORESISTOR-5528-10K</text>
<text x="300.1" y="113.8" transform="rotate(-90 300.1 113.8)">LDR</text>
<text x="333.7" y="111.8" transform="rotate(-90 333.7 111.8)">100nf</text>
<text x="337.8" y="116.2" transform="rotate(-90 337.8 116.2)">MSB_CAP</text>
<text x="29.8" y="137.6">100nf</text>
<text x="25.1" y="141.7">MCU_CAP</text>
<text x="32.5" y="145.9">100nf</text>
<text x="27.1" y="150.1">AREF_CAP</text>
<text x="18" y="161.3">22pf</text>
<text x="18" y="157.1">XTAL_C1</text>
<text x="18" y="166.9">22pf</text>
<text x="18" y="162.7">XTAL_C2</text>
<text x="333.7" y="167.7" transform="rotate(-90 333.7 167.7)">100nf</text>
<text x="396.5" y="163.8" transform="rotate(-90 396.5 163.8)">FET</text>
<text x="209.4" y="172.5">100nf</text>
<text x="337.8" y="171.6" transform="rotate(-90 337.8 171.6)">LSB_CAP</text>
<text x="396.5" y="168.3" transform="rotate(-90 396.5 168.3)">MOSBSS138W-7-F</text>
<text x="206.6" y="176.7">OUT_C2</text>
</g>
<text font-size="2" fill="#c60" x="304.3" y="115.2" transform="rotate(-90 304.3 115.2)">LDR</text>
</svg>
